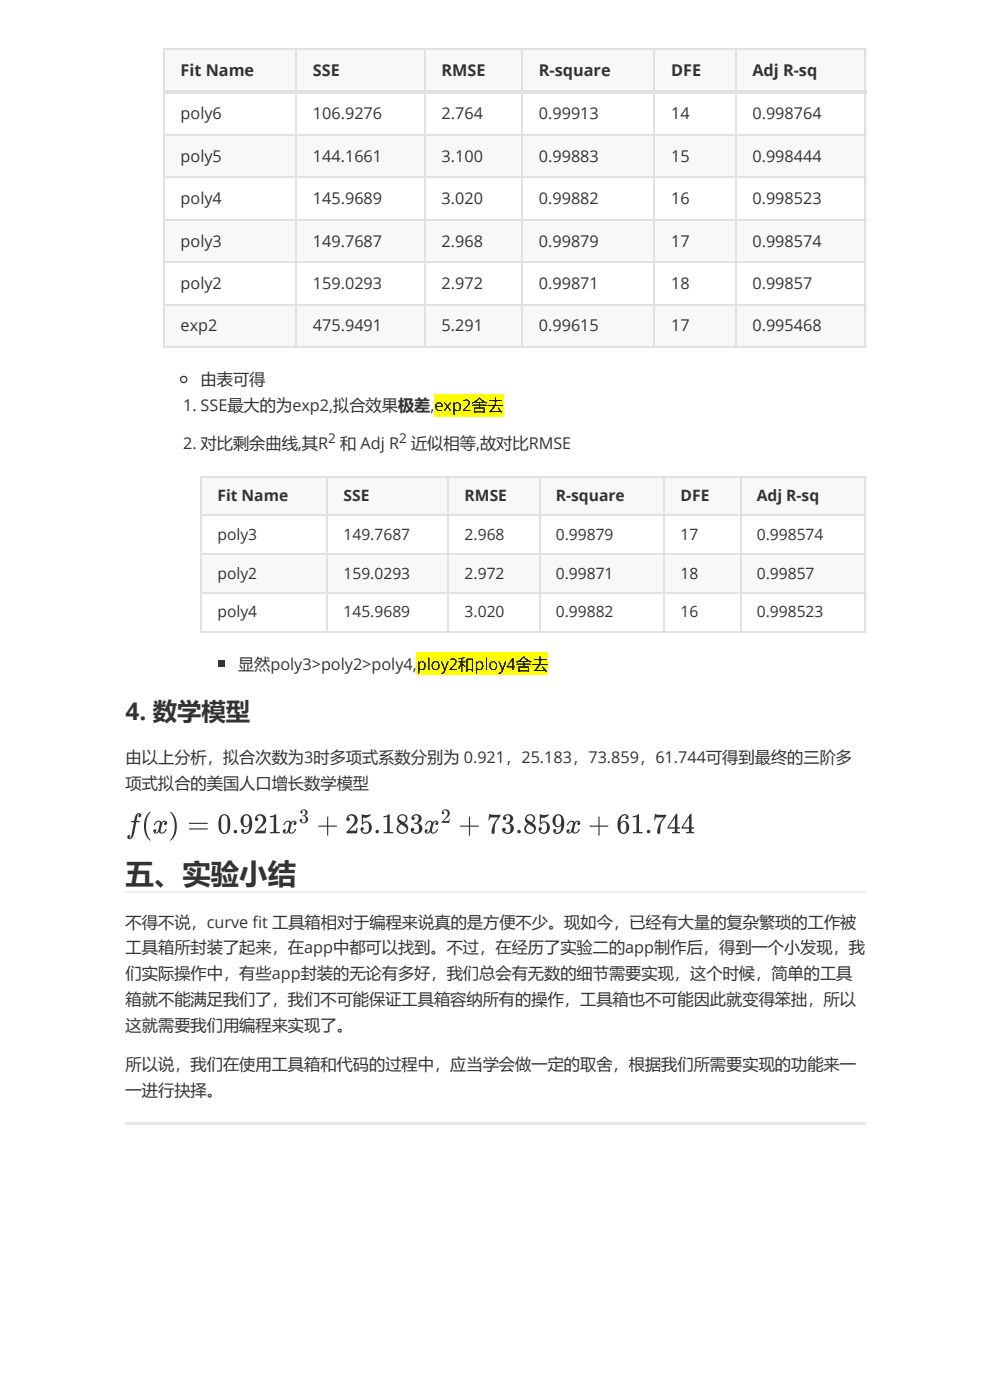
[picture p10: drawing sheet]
<svg xmlns="http://www.w3.org/2000/svg" width="210mm" height="297mm" viewBox="0 0 210 297" stroke-linecap="round" stroke-linejoin="round" font-family="sans-serif">
<path d="M26.6 238.1h157v.6h-157z" fill="#e7e7e7"/>
<g fill="#f8f8f8">
<path d="M34.6 10.2h28v9h-28z"/>
<path d="M62.6 10.2h27.3v9h-27.3z"/>
<path d="M89.9 10.2h20.7v9h-20.7z"/>
<path d="M110.6 10.2h28v9h-28z"/>
<path d="M138.6 10.2h17.2v9h-17.2z"/>
<path d="M155.8 10.2h27.5v9h-27.5z"/>
<path d="M34.6 28.5h28v9h-28z"/>
<path d="M62.6 28.5h27.3v9h-27.3z"/>
<path d="M89.9 28.5h20.7v9h-20.7z"/>
<path d="M110.6 28.5h28v9h-28z"/>
<path d="M138.6 28.5h17.2v9h-17.2z"/>
<path d="M155.8 28.5h27.5v9h-27.5z"/>
<path d="M34.6 46.5h28v9h-28z"/>
<path d="M62.6 46.5h27.3v9h-27.3z"/>
<path d="M89.9 46.5h20.7v9h-20.7z"/>
<path d="M110.6 46.5h28v9h-28z"/>
<path d="M138.6 46.5h17.2v9h-17.2z"/>
<path d="M155.8 46.5h27.5v9h-27.5z"/>
<path d="M34.6 64.5h28v9h-28z"/>
<path d="M62.6 64.5h27.3v9h-27.3z"/>
<path d="M89.9 64.5h20.7v9h-20.7z"/>
<path d="M110.6 64.5h28v9h-28z"/>
<path d="M138.6 64.5h17.2v9h-17.2z"/>
<path d="M155.8 64.5h27.5v9h-27.5z"/>
</g>
<g fill="none" stroke="#dfe2e5" stroke-width=".26">
<path d="M34.6 19.6h149M34.6 10.4h149M34.6 19.4h149M34.7 10.2v63.6M62.8 10.2v63.6M90 10.2v63.6M110.7 10.2v63.6M138.7 10.2v63.6M156 10.2v63.6M183.5 10.2v63.6M34.6 37.6h149M34.6 28.6h149"/>
<path d="M34.6 55.6h149M34.6 46.6h149M34.6 73.6h149M34.6 64.6h149"/>
</g>
<circle cx="39" cy="80.5" r=".66" fill="none" stroke="#333" stroke-width=".26"/>
<path d="M92 83.6h14.8v4.7h-14.8z" fill="#ff0"/>
<g fill="#f8f8f8">
<path d="M42.5 101h26.8v8.2h-26.8z"/>
<path d="M69.3 101h25.6v8.2h-25.6z"/>
<path d="M94.9 101h19.4v8.2h-19.4z"/>
<path d="M114.3 101h26.4v8.2h-26.4z"/>
<path d="M140.7 101h16.2v8.2h-16.2z"/>
<path d="M156.9 101h26.4v8.2h-26.4z"/>
<path d="M42.5 117.4h26.8v8.2h-26.8z"/>
<path d="M69.3 117.4h25.6v8.2h-25.6z"/>
<path d="M94.9 117.4h19.4v8.2h-19.4z"/>
<path d="M114.3 117.4h26.4v8.2h-26.4z"/>
<path d="M140.7 117.4h16.2v8.2h-16.2z"/>
<path d="M156.9 117.4h26.4v8.2h-26.4z"/>
</g>
<path d="M42.5 117.6h141.1M42.5 101.2h141.1M42.5 109.4h141.1M42.7 101v33.1M69.4 101v33.1M95.1 101v33.1M114.4 101v33.1M140.9 101v33.1M157 101v33.1M183.5 101v33.1M42.5 134h141.1M42.5 125.8h141.1" fill="none" stroke="#dfe2e5" stroke-width=".26"/>
<path d="M46.2 140.2h1.4v1.3h-1.4z" fill="#333"/>
<path d="M88.3 138.3h27.8v4.8h-27.8z" fill="#ff0"/>
<g fill="#333">
<path d="M28.9 172.7a.56 .56 0 0 1 .7-.2 .56 .56 0 0 1 .3 .6 .32 .32 0 0 1-.3 .3 .32 .32 0 0 1-.3-.3 .32 .32 0 0 1 .3-.3 .37 .37 0 0 0-.4 0 .37 .37 0 0 0-.1 .4l-.2 .9 .7 .1v.1l-.1 .1h-.6l-.1 .8a4.7 4.7 0 0 1-1 2.8 .45 .45 0 0 1-.6 .1 .45 .45 0 0 1-.2-.6 .45 .45 0 0 1 .6-.2l-.2 .5a.33 .33 0 0 0 .4-.4l.6-2.9-.6-.1v-.2a.52 .52 0 0 0 .7-.1 .52 .52 0 0 0 .1-.6z"/>
<path d="M31.6 172.3l.3-.1a5.2 5.2 0 0 0 0 6.1 3.4 3.4 0 0 1-1.3-3.8l.3-1z"/>
<path d="M32.9 174.4l.7-.3 .7 .4a.56 .56 0 0 1 .8-.4 .56 .56 0 0 1 .1 .9h-.3l-.1-.2 .3-.4-.4-.1a3.2 3.2 0 0 0-.6 2.3 1.09 1.09 0 0 0 1.1-.7h.1a.94 .94 0 0 1-.6 .8 .94 .94 0 0 1-1-.2 .54 .54 0 0 1-.9 .3 .54 .54 0 0 1 .1-.9 .32 .32 0 0 1 .2 .4 .32 .32 0 0 1-.3 .2v.1a.51 .51 0 0 0 .6-.1 .51 .51 0 0 0 .2-.6l.1-.4a.81 .81 0 0 0-.1-1.2 .96 .96 0 0 0-.8 .8l-.2-.1z"/>
<path d="M36.1 172.2a3.8 3.8 0 0 1 1.2 4.5 1.79 1.79 0 0 1-1.2 1.6 5.2 5.2 0 0 0 0-6.1z"/>
<path d="M54.4 173a1.27 1.27 0 0 1 1.9 .3 1.27 1.27 0 0 1-.6 1.8l-1.1 1.1h1.5l.1-.6h.2l-.1 1.2h-2.3l.1-.3 .9-1a1.71 1.71 0 0 0 .4-2.4 .68 .68 0 0 0-1 .3 .36 .36 0 0 1 .4 .4 .36 .36 0 0 1-.4 .4 .36 .36 0 0 1-.4-.4z"/>
<path d="M57.2 173.1l1.4-.3v3.6l.7 .1v.3h-2v-.3l.7-.1v-3.1l-.8 .1z"/>
<path d="M60.4 174.4l.7-.3 .6 .4a.56 .56 0 0 1 .9-.4 .56 .56 0 0 1 0 .9h-.2l-.2-.2 .3-.4-.3-.1a3.2 3.2 0 0 0-.6 2.3 1.09 1.09 0 0 0 1.1-.7 .94 .94 0 0 1-.6 .8 .94 .94 0 0 1-1-.2 .54 .54 0 0 1-.8 .3 .54 .54 0 0 1 0-.9 .32 .32 0 0 1 .3 .4 .32 .32 0 0 1-.3 .2v.1a.51 .51 0 0 0 .6-.1 .51 .51 0 0 0 .1-.6l.2-.4a.81 .81 0 0 0-.2-1.2 .96 .96 0 0 0-.7 .8l-.2-.1z"/>
<path d="M63.9 171.9a.74 .74 0 0 1 1.1 .1 .74 .74 0 0 1-.4 1.1 .85 .85 0 0 1 .7 1.2 .85 .85 0 0 1-1.3 .3 .41 .41 0 0 1-.5-.4 .41 .41 0 0 1 .4-.4 .28 .28 0 0 1 .2 .3 .28 .28 0 0 1-.2 .2 .64 .64 0 0 0 .9-.3 .64 .64 0 0 0-.5-.8l-.2-.2a.57 .57 0 0 0 .6-.5 .57 .57 0 0 0-.4-.6l-.4 .2a.27 .27 0 0 1 .3 .3 .27 .27 0 0 1-.4 .2 .27 .27 0 0 1-.1-.4z"/>
<path d="M69.4 173.3h.2v1.8h1.8l.1 .2-.1 .1h-1.8l-.1 1.9-.2-.1v-1.8l-1.8-.1 .1-.2h1.7z"/>
<path d="M73.8 173a1.27 1.27 0 0 1 1.9 .3 1.27 1.27 0 0 1-.6 1.8l-1.1 1.1h1.4l.2-.6h.2l-.1 1.2h-2.3l.1-.3 .9-1a1.71 1.71 0 0 0 .4-2.4 .68 .68 0 0 0-1 .3 .36 .36 0 0 1 .4 .4 .36 .36 0 0 1-.4 .4 .36 .36 0 0 1-.4-.4z"/>
<path d="M76.7 172.7l1 .2 .9-.2a1.08 1.08 0 0 1-1.6 .8v1a1.23 1.23 0 0 1 1.6 .2 1.23 1.23 0 0 1 0 1.6 1.09 1.09 0 0 1-1.4 .6 1.09 1.09 0 0 1-.6-1.3 .35 .35 0 0 1 .5 .1 .35 .35 0 0 1-.3 .5 .8 .8 0 0 0 1 .4 .8 .8 0 0 0 .4-1.1v-.4a.71 .71 0 0 0-.6-.6 .71 .71 0 0 0-.8 .4l-.1-.1z"/>
<path d="M81.3 173.1l1.3-.3v3.6l.8 .1v.3h-2.1v-.3l.8-.1v-3.1l-.8 .1z"/>
<path d="M87.5 173a1.04 1.04 0 0 1 1.7 .1 1.04 1.04 0 0 1-.6 1.6 1.2 1.2 0 0 1 .9 1.3 1.2 1.2 0 0 1-1.3 1 1.2 1.2 0 0 1-1.1-1.2 .39 .39 0 0 1 .7 0 .39 .39 0 0 1-.3 .6 .79 .79 0 0 0 1 .2 .79 .79 0 0 0 .3-1 .88 .88 0 0 0-1-.9v-.1a.85 .85 0 0 0 .9-.6 .85 .85 0 0 0-.4-1l-.7 .3a.39 .39 0 0 1 .3 .5 .39 .39 0 0 1-.5 .2 .39 .39 0 0 1-.1-.6z"/>
<path d="M90.5 174.4l.6-.3 .7 .4a.56 .56 0 0 1 .8-.4 .56 .56 0 0 1 .1 .9h-.2l-.2-.2 .3-.4-.3-.1a3.2 3.2 0 0 0-.6 2.3 1.09 1.09 0 0 0 1-.7h.1a.94 .94 0 0 1-.6 .8 .94 .94 0 0 1-1-.2 .54 .54 0 0 1-.9 .3 .54 .54 0 0 1 .1-.9 .32 .32 0 0 1 .2 .4 .32 .32 0 0 1-.2 .2v.1a.51 .51 0 0 0 .6-.1 .51 .51 0 0 0 .1-.6l.1-.4a.81 .81 0 0 0-.1-1.2 .96 .96 0 0 0-.8 .8l-.2-.1z"/>
<path d="M93.9 171.9a.92 .92 0 0 1 1.4 .3 .92 .92 0 0 1-.6 1.3l-.7 .7h1.1l.1-.4h.2l-.2 .8h-1.5l.7-1.1a1.02 1.02 0 0 0 .1-1.6h-.3l-.3 .3a.26 .26 0 0 1 .3 .3 .26 .26 0 0 1-.3 .2 .26 .26 0 0 1-.2-.2z"/>
<path d="M99.5 173.3h.2v1.8h1.7l.1 .2-.1 .1h-1.7l-.1 1.9-.2-.1v-1.8l-1.9-.1 .1-.2h1.8z"/>
<path d="M103.7 172.7h.3a.93 .93 0 0 0 1 .2h1.1v.2l-.4 .6a4.1 4.1 0 0 0-.9 3.1 .32 .32 0 0 1-.4 .1 .32 .32 0 0 1-.2-.4 5.1 5.1 0 0 1 1.4-3.1h-1.4a.45 .45 0 0 0-.4 .6h-.3z"/>
<path d="M106.9 173a1.04 1.04 0 0 1 1.7 .1 1.04 1.04 0 0 1-.6 1.6 1.2 1.2 0 0 1 .9 1.3 1.2 1.2 0 0 1-1.3 1 1.2 1.2 0 0 1-1.1-1.2 .39 .39 0 0 1 .6 0 .39 .39 0 0 1-.2 .6 .79 .79 0 0 0 1 .2 .79 .79 0 0 0 .3-1 .88 .88 0 0 0-1-.9v-.1a.85 .85 0 0 0 .9-.6 .85 .85 0 0 0-.4-1l-.7 .3a.39 .39 0 0 1 .3 .5 .39 .39 0 0 1-.6 .2 .39 .39 0 0 1 0-.6z"/>
<path d="M114.5 172.7l.9 .2 .9-.2a1.08 1.08 0 0 1-1.5 .8l-.1 1a1.23 1.23 0 0 1 1.7 .2 1.23 1.23 0 0 1 0 1.6 1.09 1.09 0 0 1-1.4 .6 1.09 1.09 0 0 1-.7-1.3 .35 .35 0 0 1 .6 .1 .35 .35 0 0 1-.4 .5 .8 .8 0 0 0 1.1 .4 .8 .8 0 0 0 .4-1.1l-.1-.4a.71 .71 0 0 0-.6-.6 .71 .71 0 0 0-.7 .4l-.2-.1z"/>
<path d="M120.5 174.4l.7-.3 .7 .4a.56 .56 0 0 1 .8-.4 .56 .56 0 0 1 .1 .9h-.3l-.1-.2 .3-.4-.4-.1a3.2 3.2 0 0 0-.6 2.3 1.09 1.09 0 0 0 1.1-.7h.1a.94 .94 0 0 1-.6 .8 .94 .94 0 0 1-1.1-.2 .54 .54 0 0 1-.8 .3 .54 .54 0 0 1 .1-.9 .32 .32 0 0 1 .2 .4 .32 .32 0 0 1-.3 .2v.1a.51 .51 0 0 0 .6-.1 .51 .51 0 0 0 .2-.6l.1-.4a.81 .81 0 0 0-.1-1.2 .96 .96 0 0 0-.8 .8l-.2-.1z"/>
<path d="M126.9 173.3h.2v1.8h1.8l.1 .2-.1 .1h-1.8l-.1 1.9-.1-.1v-1.8l-1.9-.1 .1-.2h1.8z"/>
<path d="M134.2 173.1l1.3-.3v3.6l.7 .1v.3h-2v-.3l.7-.1v-3.1l-.7 .1z"/>
<path d="M138.9 172.7h.2a.93 .93 0 0 0 1.1 .2h1v.2l-.4 .6a4.1 4.1 0 0 0-.9 3.1 .32 .32 0 0 1-.4 .1 .32 .32 0 0 1-.2-.4 5.1 5.1 0 0 1 1.4-3.1h-1.4a.45 .45 0 0 0-.4 .6h-.2z"/>
<path d="M40.1 174.6h3.9l.1 .1-.1 .1h-3.8zM40.1 175.8l3.9-.1 .1 .2-.1 .1h-3.9z"/>
<path d="M46.8 173a1.2 1.2 0 0 1 1.3-.1 1.2 1.2 0 0 1 .7 1.1 2.46 2.46 0 0 1-.8 2.8 1.2 1.2 0 0 1-1.6-1.1v-1.8zM47.1 173.1a5.7 5.7 0 0 0 .1 3.4 .66 .66 0 0 0 .8 .1 .66 .66 0 0 0 .2-.8v-.6a2.62 2.62 0 0 0-.3-2.2h-.5z"/>
<path d="M51.4 173.1l.5-.3 .6-.1a1.63 1.63 0 0 1 1 2.1 1.78 1.78 0 0 1-1.7 2.1 .54 .54 0 0 1-.6-.4 .54 .54 0 0 1 .3-.6 .33 .33 0 0 1 .3 .3 .33 .33 0 0 1-.3 .3l.1 .1a.91 .91 0 0 0 1-.2 .91 .91 0 0 0 .2-.9l.1-.5a1.06 1.06 0 0 1-1.3 .3 1.06 1.06 0 0 1-.6-1.2l.1-.5zM51.8 173.1l-.2 .5a1.56 1.56 0 0 0 .4 1.7 .95 .95 0 0 0 .8-1.4v-.5a.56 .56 0 0 0-1-.3z"/>
<path d="M84.6 173a1 1 0 0 1 1.5-.1 1 1 0 0 1-.1 1.5l-.2 .2a1.23 1.23 0 0 1 .7 1.5 1.23 1.23 0 0 1-1.4 .8 1.23 1.23 0 0 1-1-1.4l.7-.8-.4-.4-.2-.5v.4l.1-.7zM84.7 173.3a.7 .7 0 0 0 .5 .9l.3 .2 .2-.1a.75 .75 0 0 0 .1-1.1 .75 .75 0 0 0-1.1 .1zM84.8 175.1a.85 .85 0 0 0 .1 1.5 .85 .85 0 0 0 1.2-.9l-.6-.6a.38 .38 0 0 0-.7 0z"/>
<path d="M111.6 173a1 1 0 0 1 1.5-.1 1 1 0 0 1-.1 1.5l-.2 .2a1.23 1.23 0 0 1 .8 1.5 1.23 1.23 0 0 1-1.5 .8 1.23 1.23 0 0 1-.9-1.4l.7-.8-.4-.4-.2-.5v.4v-.7zM111.8 173.3a.7 .7 0 0 0 .4 .9l.4 .2 .1-.1a.75 .75 0 0 0 .2-1.1 .75 .75 0 0 0-1.1 .1zM111.9 175.1a.85 .85 0 0 0 .1 1.5 .85 .85 0 0 0 1.2-.9l-.7-.6a.38 .38 0 0 0-.6 0z"/>
<path d="M117.6 173.1l.5-.3 .5-.1a1.63 1.63 0 0 1 1 2.1 1.78 1.78 0 0 1-1.7 2.1 .54 .54 0 0 1-.6-.4 .54 .54 0 0 1 .3-.6 .33 .33 0 0 1 .3 .3 .33 .33 0 0 1-.2 .3v.1a.91 .91 0 0 0 1-.2 .91 .91 0 0 0 .3-.9v-.5a1.06 1.06 0 0 1-1.3 .3 1.06 1.06 0 0 1-.6-1.2l.1-.5zM118 173.1l-.2 .5a1.56 1.56 0 0 0 .4 1.7 .95 .95 0 0 0 .8-1.4l-.1-.5a.56 .56 0 0 0-.9-.3z"/>
<path d="M131.6 173.1a.89 .89 0 0 1 1-.4 .89 .89 0 0 1 .7 .7 .32 .32 0 0 1-.4 .4 .32 .32 0 0 1-.3-.3 .32 .32 0 0 1 .3-.4 .94 .94 0 0 0-1 .1 .94 .94 0 0 0-.3 1l-.1 .4a1.05 1.05 0 0 1 1.4-.3 1.05 1.05 0 0 1 .5 1.2 1.24 1.24 0 0 1-1.2 1.4 1.24 1.24 0 0 1-1.3-1.4l.1-1.5zM131.9 174.5a1.68 1.68 0 0 0 .1 2.1 .76 .76 0 0 0 .7-.3 .76 .76 0 0 0 .1-.8 .78 .78 0 0 0-.8-1.1z"/>
<path d="M143.3 172.7h.3v2.8h.6v.3h-.6v.6l.6 .1v.3h-1.7v-.3l.5-.1 .1-.6h-1.6v-.3zM143.1 173.5l-1.3 2h1.3z"/>
<path d="M146.3 172.7h.3v2.8h.6v.3h-.6v.6l.6 .1v.3h-1.7v-.3l.6-.1v-.6h-1.6v-.3zM146.1 173.5l-1.3 2h1.3z"/>
<circle cx="49.9" cy="176.4" r=".37"/>
<circle cx="80" cy="176.4" r=".37"/>
<circle cx="110" cy="176.4" r=".37"/>
<circle cx="137.5" cy="176.4" r=".37"/>
</g>
<path d="M26.6 189.3h157" fill="none" stroke="#eee" stroke-width=".26"/>
<text font-size="6" fill="#333" x="26.6" y="187.6">五、实验小结</text>
<text font-size="5.2" fill="#333" x="26.6" y="152.6">4. 数学模型</text>
<g font-size="3.4" fill="#333">
<text x="38.3" y="16.1">Fit Name</text>
<text x="66.3" y="16.1">SSE</text>
<text x="93.6" y="16.1">RMSE</text>
<text x="114.3" y="16.1">R-square</text>
<text x="142.3" y="16.1">DFE</text>
<text x="159.5" y="16.1">Adj R-sq</text>
<text x="38.3" y="25.3">poly6</text>
<text x="66.3" y="25.3">106.9276</text>
<text x="93.6" y="25.3">2.764</text>
<text x="114.3" y="25.3">0.99913</text>
<text x="142.3" y="25.3">14</text>
<text x="159.5" y="25.3">0.998764</text>
<text x="38.3" y="34.3">poly5</text>
<text x="66.3" y="34.3">144.1661</text>
<text x="93.6" y="34.3">3.100</text>
<text x="114.3" y="34.3">0.99883</text>
<text x="142.3" y="34.3">15</text>
<text x="159.5" y="34.3">0.998444</text>
<text x="38.3" y="43.3">poly4</text>
<text x="66.3" y="43.3">145.9689</text>
<text x="93.6" y="43.3">3.020</text>
<text x="114.3" y="43.3">0.99882</text>
<text x="142.3" y="43.3">16</text>
<text x="159.5" y="43.3">0.998523</text>
<text x="38.3" y="52.3">poly3</text>
<text x="66.3" y="52.3">149.7687</text>
<text x="93.6" y="52.3">2.968</text>
<text x="114.3" y="52.3">0.99879</text>
<text x="142.3" y="52.3">17</text>
<text x="159.5" y="52.3">0.998574</text>
<text x="38.3" y="61.3">poly2</text>
<text x="66.3" y="61.3">159.0293</text>
<text x="93.6" y="61.3">2.972</text>
<text x="114.3" y="61.3">0.99871</text>
<text x="142.3" y="61.3">18</text>
<text x="159.5" y="61.3">0.99857</text>
<text x="38.3" y="70.3">exp2</text>
<text x="66.3" y="70.3">475.9491</text>
<text x="93.6" y="70.3">5.291</text>
<text x="114.3" y="70.3">0.99615</text>
<text x="142.3" y="70.3">17</text>
<text x="159.5" y="70.3">0.995468</text>
<text x="42.5" y="81.7">由表可得</text>
<text x="38.8" y="87.3">1. SSE最大的为exp2,拟合效果极差,</text>
<text x="38.8" y="95.2">2. 对比剩余曲线,其R</text>
<text x="72.1" y="95.2">和 Adj R</text>
<text x="87.2" y="95.2">近似相等,故对比RMSE</text>
<text x="50.5" y="142.1">显然poly3&gt;poly2&gt;poly4,</text>
<text x="26.6" y="161.9">由以上分析，拟合次数为3时多项式系数分别为 0.921，25.183，73.859，61.744可得到最终的三阶多</text>
<text x="26.6" y="167.5">项式拟合的美国人口增长数学模型</text>
<text x="26.6" y="196.8">不得不说，curve fit 工具箱相对于编程来说真的是方便不少。现如今，已经有大量的复杂繁琐的工作被</text>
<text x="26.6" y="202.1">工具箱所封装了起来，在app中都可以找到。不过，在经历了实验二的app制作后，得到一个小发现，我</text>
<text x="26.6" y="207.7">们实际操作中，有些app封装的无论有多好，我们总会有无数的细节需要实现，这个时候，简单的工具</text>
<text x="26.6" y="213.3">箱就不能满足我们了，我们不可能保证工具箱容纳所有的操作，工具箱也不可能因此就变得笨拙，所以</text>
<text x="26.6" y="218.8">这就需要我们用编程来实现了。</text>
<text x="26.6" y="227">所以说，我们在使用工具箱和代码的过程中，应当学会做一定的取舍，根据我们所需要实现的功能来一</text>
<text x="26.6" y="232.6">一进行抉择。</text>
</g>
<g font-size="3.4">
<text x="92.1" y="87.3">exp2舍去</text>
<text x="88.4" y="142.1">ploy2和ploy4舍去</text>
</g>
<g font-size="3.3" fill="#333">
<text x="46.1" y="106.3">Fit Name</text>
<text x="72.8" y="106.3">SSE</text>
<text x="98.5" y="106.3">RMSE</text>
<text x="117.8" y="106.3">R-square</text>
<text x="144.3" y="106.3">DFE</text>
<text x="160.5" y="106.3">Adj R-sq</text>
<text x="46.1" y="114.5">poly3</text>
<text x="72.8" y="114.5">149.7687</text>
<text x="98.5" y="114.5">2.968</text>
<text x="117.8" y="114.5">0.99879</text>
<text x="144.3" y="114.5">17</text>
<text x="160.5" y="114.5">0.998574</text>
<text x="46.1" y="122.7">poly2</text>
<text x="72.8" y="122.7">159.0293</text>
<text x="98.5" y="122.7">2.972</text>
<text x="117.8" y="122.7">0.99871</text>
<text x="144.3" y="122.7">18</text>
<text x="160.5" y="122.7">0.99857</text>
<text x="46.1" y="130.9">poly4</text>
<text x="72.8" y="130.9">145.9689</text>
<text x="98.5" y="130.9">3.020</text>
<text x="117.8" y="130.9">0.99882</text>
<text x="144.3" y="130.9">16</text>
<text x="160.5" y="130.9">0.998523</text>
</g>
<g font-size="2.9" fill="#333">
<text x="69.6" y="93.9">2</text>
<text x="84.6" y="93.9">2</text>
</g>
</svg>
